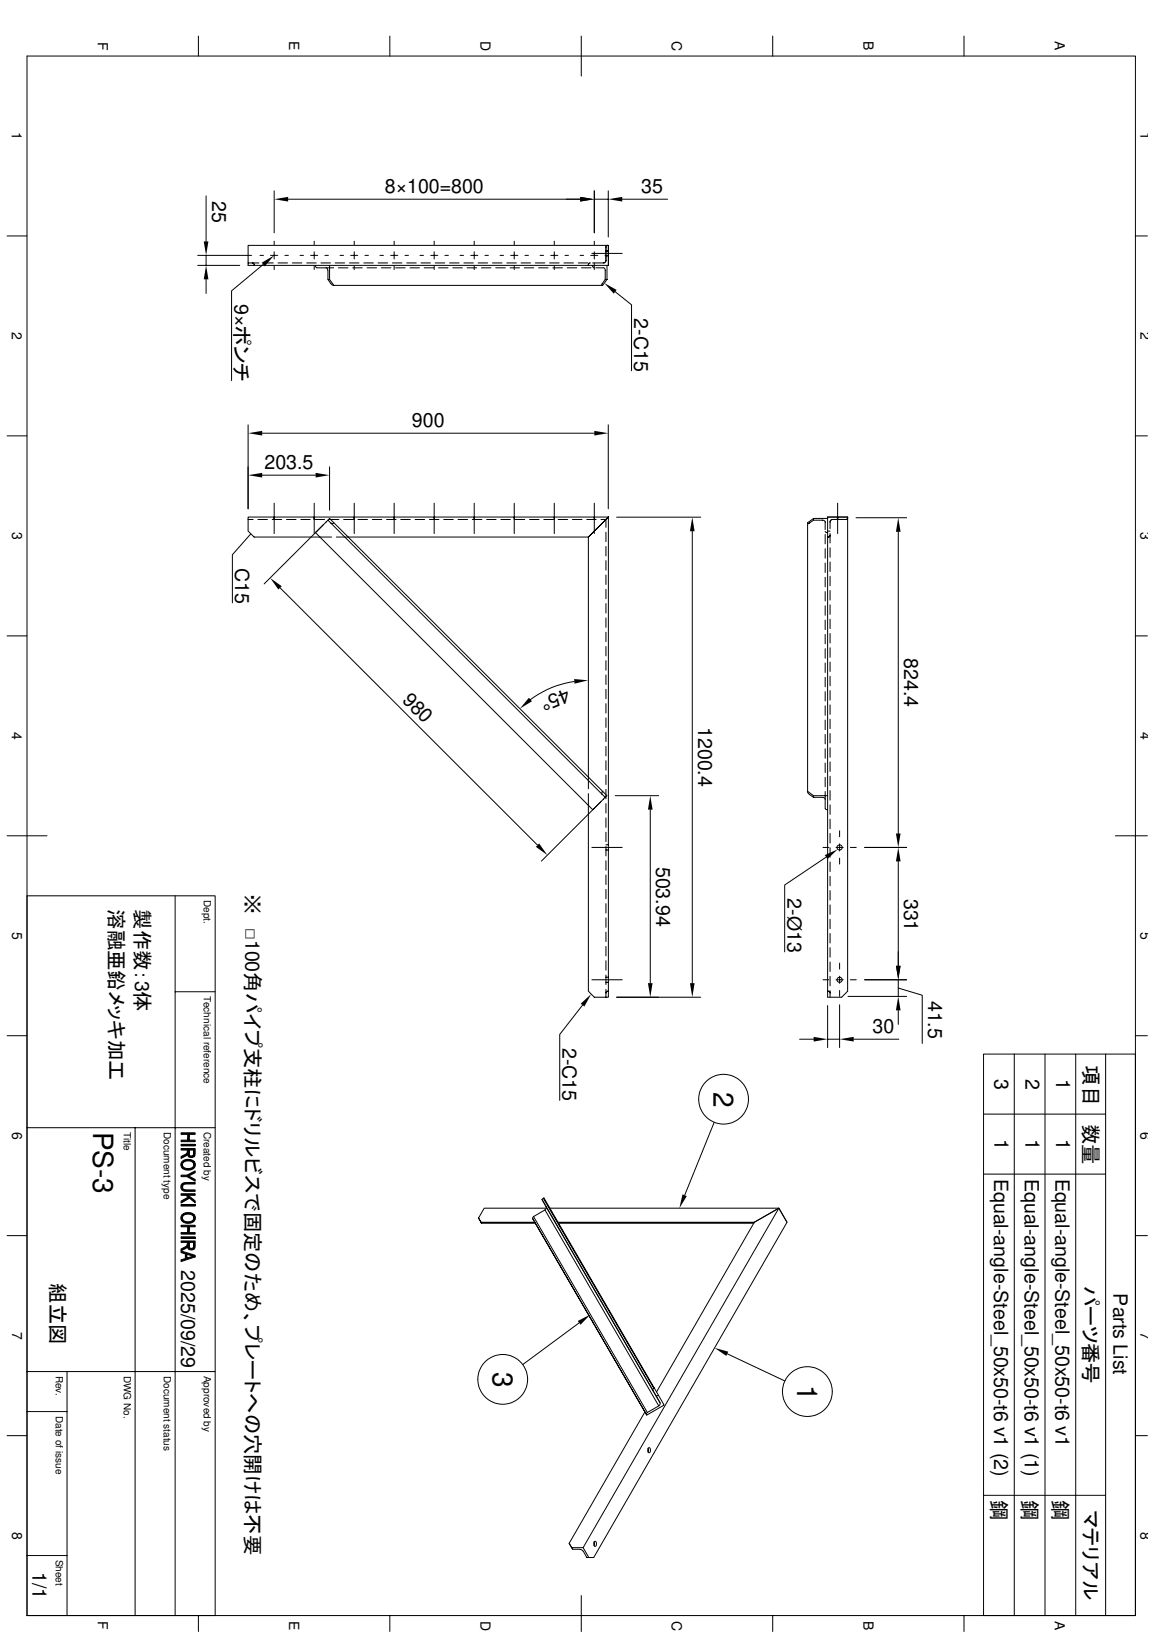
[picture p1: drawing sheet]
<svg xmlns="http://www.w3.org/2000/svg" width="210mm" height="297mm" viewBox="0 0 210 297" stroke-linecap="round" stroke-linejoin="round" font-family="sans-serif">
<g fill="none" stroke="#000" stroke-width=".18">
<path d="M4.9 10.2h201.6v283.8h-201.6zM36.1 6.6v3.6M70.9 6.6v3.6M105.7 6.6v7.2M140.5 6.6v3.6M175.3 6.6v3.6M37.5 35.6v8.3M49.9 34.7v7.7M52.4 36.3h53.1M108.1 34.7v7.7M108.1 36.3h2.5M110.6 34.7v8.4"/>
<path d="M113.2 36.3h8.2M1.3 42.9h3.6M36 48.3h7.6M36 46.5h9.8M37.5 46.5v1.8M37.5 50.8v2.6M45.1 44.7h65.6v3.6h-65.6zM45.1 47.9h2M45.9 47.9l.3 .1v.3M47.3 46.5h.6M47.9 48.1l-5.8 4.8v16.4M48 47.9h1.7"/>
<path d="M49.2 46.5h1.3M49.8 46.5h.1M49.9 43.9v.6M49.9 45.8v1.3M49.9 48.4v.7M50.6 47.9h1.7M51.8 46.5h.7M53.2 47.9h1.7M54.6 46.5h.6M55.8 47.9h1.7M56.5 46.5h1.3M57.1 46.5h.1"/>
<path d="M57.1 43.9v.6M57.1 45.8v1.3M57.1 48.4v.7M57.4 48.3l.2 .4h3.1M58.4 47.9h1.7M59.1 46.5h.6M59.3 48.7l.2 .2 .1 .3M59.6 50.9h.3l.8 1-.5-.3zM59.6 49.2v1.7M59.9 48.3v2.6M61 47.9h1.7M61.6 48.7h1.7"/>
<path d="M61.8 46.5h.7M63.6 47.9h1.7M63.8 46.5h1.3M64.2 48.7h1.7M64.4 46.5h.1M64.4 43.9v.6M64.4 45.8v1.3M64.4 48.4v.7M66.2 47.9h1.7M66.4 46.5h.6M66.8 48.7h1.7M68.8 47.9h1.7"/>
<path d="M69.1 46.5h.6M69.4 48.7h1.7M71.1 46.5h1.2M71.4 47.9h1.7M71.7 43.9v.6M71.7 45.8v1.3M71.7 48.4v.7M71.7 46.5h.1M72 48.7h1.7M73.7 46.5h.6M74 47.9h1.7M74.6 48.7h1.7"/>
<path d="M76.4 46.5h.6M76.6 47.9h1.7M77.2 48.7h1.7M78.3 46.5h1.3M79 43.9v.6M79 45.8v1.3M79 48.4v.7M79 46.5h.1M79.2 47.9h1.7M79.8 48.7h1.7M80.9 46.5h.7M81.8 47.9h1.7"/>
<path d="M82.4 48.7h1.7M83.7 46.5h.6M84.4 47.9h1.7M85 48.7h1.7M85.6 46.5h1.3M86.3 43.9v.6M86.3 45.8v1.3M86.3 48.4v.7M86.3 46.5h.1M87 47.9h1.7M87.6 48.7h1.7M88.2 46.5h.6"/>
<path d="M89.6 47.9h1.7M90.2 48.7h1.7M91 46.5h.6M92.2 47.9h1.7M92.8 48.7h1.7M92.9 46.5h1.3M93.5 46.5h.1M93.5 43.9v.6M93.5 45.8v1.3M93.5 48.4v.7M94.8 47.9h1.7M95.4 48.7h1.7"/>
<path d="M95.5 46.5h.6M97.4 47.9h1.7M98 48.7h1.7M98.2 46.5h.7M100 47.9h1.7M100.2 46.5h1.3M100.6 48.7h1.7M100.8 46.5h.1M100.8 43.9v.6M100.8 45.8v1.3M100.8 48.4v.7M102.6 47.9h1.7"/>
<path d="M102.8 46.5h.6M103.2 48.7h1.7M105.2 47.9h1.7M105.5 46.5h.7M105.8 48.7h1.7M107.3 47.9l-.2 .1-.1 .3M107.4 46.5h1.3M107.7 46.1h5.5M107.8 48.3v.3l.3 .1M108.1 46.5h.1M108.1 43.9v.6M108.1 45.8v1.3"/>
<path d="M108.1 47.9v.4M108.1 48.4v.7M108.4 48.7h1.4l.2 .2 .1 .2v1.8M110 46.5h.7M110.2 45.7h.5M110.2 46.6h.5M110.2 45.6h.5M110.4 50.9h-.3l-.6 .8v.2M110.4 50.9l-.8 1h-48.9M110.4 48.3v2.6M110.6 44.7l-.4 .2v2.6l-.1 .2-.3 .2h-2M111.9 53.1l3 2.4v12"/>
<path d="M206.5 42.9h2.2M1.3 79.3h3.6M45.1 77.3v15.3M47.7 78.8h60.4M110.6 77.3v15.3M206.5 79.3h2.2M45.1 94.6h.9M45.6 97.2l-3.3 3.8v8.7M46.9 94.6h1.7M47.7 86.5h9.7M49.5 94.6h1.7M49.8 94.1v.5"/>
<path d="M49.9 91.6v5.5M49.9 94.1v.5M52.1 94.6h1.7M54.7 94.6h1.7M57.1 94.1v.5M57.1 91.6v5.5M57.3 94.6h1.7M57.6 96.7l-.2 .2 50.4 50.5 .3-.2M59.6 94.7l-11.6 11.6M59.9 94.6h1.7M59.9 94.4l.8 .7-.4 .1-.7-.5zM59.9 85v7.9"/>
<path d="M60.2 95.2l49.3 49.4M60.7 95.1l48.9 48.9M62.5 94.6h1.7M64.4 94.1v.5M64.4 91.6v5.5M65.1 94.6h1.7M67.7 94.6h1.7M70.3 94.6h1.8M71.7 94.1v.5M71.7 91.6v5.5M72.9 94.6h1.7M75.5 94.6h1.7"/>
<path d="M78.1 94.6h1.7M79 94.1v.5M79 91.6v5.5M80.7 94.6h1.7M83.3 94.6h1.7M85.9 94.6h1.8M86.2 94.1v.5M86.3 91.6v5.5M86.3 94.1v.5M88.5 94.6h1.7M91.1 94.6h1.7M93.5 94.1v.5"/>
<path d="M93.5 91.6v5.5M93.6 94.1v.5M93.7 94.6h1.7M96.3 94.6h1.7M98.9 94.6h1.7M100.8 91.6v5.5M100.9 94.1v.5M101.5 94.6h1.8M104.1 94.6h1.8M106.7 94.6h1.7M108.1 91.6v5.5M108.1 94.1v.5"/>
<path d="M109.3 94.6h.9v1.4M110.2 96.9v1.7M110.2 99.5v1.7M110.7 94.1v87.4h-2.6l-1.1-1.1v-36M110.7 94.1l-3.7 3.6h-45.8M110.7 94.1h-65.6v2.6l1.1 1h14.1M110.7 94.1l-3.7 3.6v45.9M112.2 94.1h15.2M125.9 96.7v82.2M148 94.4v.3l-.9 .6-.2-.1M148 94.7h1.7l.3 .1 .1 .2v1.4M148 94.4l-1.1 .7v48.9"/>
<path d="M148 94.4h2.5M150.1 96.7l.1 .2h.3M150.1 97.3v1.7M150.1 99.9v1.7M150.5 94.1h3.7v86.3l-1.1 1.1h-2.6zM150.5 96.7h.5M151 97.4l-.1 .3h-.4M151 97.1v1.7M151 99.7v1.7M152.3 94.1v.5M152.4 91.6v5.5M154.2 94.2l-.3 .4h-2.6l-.3 .3v1.3"/>
<path d="M155.7 94.2h9.2M163.4 96.8v54.9M1.3 115.7h3.6M50.9 107l46.9 46.8M110.2 102v1.8M110.2 104.6v1.8M110.2 107.3v1.7M110.2 109.9v1.7M110.2 112.5v1.7M110.2 115.1v1.7M110.2 117.7v1.7M150.1 102.5v1.7"/>
<path d="M150.1 105.1v1.7M150.1 107.7v1.7M150.1 110.3v1.7M150.1 112.9v1.7M150.1 115.5v1.7M150.1 118.1v1.7M151 102.3v1.7M151 104.9v1.7M151 107.5v1.7M151 110.1v1.7M151 112.7v1.7M151 115.3v1.7"/>
<path d="M151 117.9v1.7M206.5 115.7h2.2M104.5 124a17.3 17.3 0 0 0-8 3.3M110.2 120.2v1.8M110.2 122.9v1.7M110.2 125.5v1.7M110.2 128.1v1.7M110.2 130.7v1.7M110.2 133.3v1.7M110.2 135.8v1.8M110.2 138.5v1.7M150.1 120.7v1.7"/>
<path d="M150.1 123.3v1.7M150.1 125.9v1.7M150.1 128.5v1.7M150.1 131.1v1.7M150.1 133.7v1.7M150.1 136.3v1.7M150.1 138.9v1.7M151 120.5v1.7M151 123.1v1.7M151 125.7v1.7M151 128.3v1.7M151 130.9v1.7"/>
<path d="M151 133.5v1.7M151 136.1v1.7M151 138.7v1.7M1.3 152.1h7.3M107.7 154.2h5.5M109.5 144.1l.1-.1 .8 .8-.3 .3-.6-.6zM110.1 145.1l-11.6 11.6M110.2 141.1v1.7M110.2 143.7v1.7M110.2 146.3v1.7M110.2 148.9v1.7M110.2 151.5v1.7"/>
<path d="M110.2 154.1v1.7M110.2 156.7v1.7M110.2 159.3v1.7M110.2 154.7h.5M110.2 153.8h.5M111.9 144.8h7.9M118.3 147.4v31.5M146.9 144l1.1 .8v.3l-.8-.5zM148 145.1h1.6M148 144.8h2.5M149.6 145.1l.4 .1 .1 .3M149.7 154.2h1.1"/>
<path d="M150.1 144.1v3.1l.4 .2M150.1 141.5v1.7M150.3 156l-7.6 5.1v12.1M151 141.3v1.7M151 143.9v1.7M151 146.5v1.7M151 149.1v1.7M151 151.7v1.7M151 154.3v1.7M151 156.9v1.7M151 159.5v1.7M152.1 154.2h1.3"/>
<path d="M152.7 151.2v1.1M152.7 153.6v1.3M152.7 156.2v1.1M154.7 154.2h1M157.3 154.2h7.6M163.4 156.8v19M202.9 152.1h5.8M4.9 163h34.2v131M31.9 163v131M107.7 178.3h5.5M110.2 161.9v1.7M110.2 164.5v1.7"/>
<path d="M110.2 167.1v1.7M110.2 169.7v1.7M110.2 172.3v1.7M110.2 174.9v1.7M110.2 177.5v1.7M110.2 178.8h.5M110.2 177.9h.5M149.7 178.3h1.1M151 162.1v1.7M151 164.7v1.7M151 167.3v1.7M151 169.9v1.7"/>
<path d="M151 172.5v1.7M151 175.1v1.7M151 177.7v1.7M152.1 178.3h1.3M152.7 175.3v1.1M152.7 177.7v1.3M154.7 178.3h1M157.3 178.3h7.6M163.4 178.3v3.1zM163.4 179.8l4.3 1.3v8.8M1.3 188.5h3.6M31.9 180.5h7.2"/>
<path d="M106 182.9l-4.2 5.4v12M110.2 180.1v1.4M110.7 180.4h-.3l-.2 .3M112.2 181.5h15.2M145.4 189.1h2.6M150.5 180.4h.3l.2 .3M150.5 183v7.7M150.5 189.1h2.2M151 180.3v1.2M152.7 180.3v1.1M152.7 182.9v7.8M154.2 181.4h10.7"/>
<path d="M155.3 189.1h8.2M163.4 183.9v2.6M184.5 191.9v102.1M190.1 191.9v102.1M195.7 191.9v102.1M201.1 191.9v102.1M206.5 188.5h2.2M4.9 205.3h34.2M24.6 205.3v88.7M32.9 207.5h1.2l.3-1v1h1.1v.3h-2.6zM32.9 206.2h2.6v.3h-1.1l-.3 1v-1h-1.2zM32.9 208.3h2.6v.3h-2.6z"/>
<path d="M32.9 210.5l1-.5 .2-.4v.5l-.1 .2-1.1 .5zM32.9 209h2.6l-.1 1.4-.1 .1-.1-1.2h-.8l-.1 1.2-.2-.4v-.8h-1.2zM32.9 213.9h1.1l1.5 .8v.3l-1.5-.8h-1.1zM32.9 218.6l1.3-.7 .3 .2-1.6 .9zM32.9 217.3h2.6v.3h-2.6zM32.9 219.2h2.6v.3h-2.6zM33.1 215.5l.1-.1v.6a.56 .56 0 0 0 .8 .6h1.5v.2h-1.5a.84 .84 0 0 1-1-.3 .84 .84 0 0 1 .1-1zM33.2 211.3l.7-.3 .7 .1 .7 .3-.1 .6a1.15 1.15 0 0 0-1.8-.4l-.2 .3v.7l-.3-.5v-.4zM33.2 212a1.16 1.16 0 0 0 2 .3l.1-.9 .2 .3v.6l-.4 .5-.5 .1h-.8l-.5-.2zM33.2 215.4l.7-.2h1.6v.3h-1.5a.58 .58 0 0 0-.8 .5zM33.8 217.6h.4l1.3 1v.3zM34 213.9l1.5-.8v.3l-1.2 .7z"/>
<path d="M34.4 209.3v.6a.42 .42 0 0 0 .4 .5 .42 .42 0 0 0 .4-.4l.1 .5-.4 .2-.5-.1zM98.6 218.3l.8 1.4-.3 .5M98.6 218.3l21.5 37M98.8 218.1l-.2 .2M99.4 219.9h-11.3l-1.1 1.8 .5 .8M100 219.9h41.7l-35.6 61.8h-2.1M129.9 204.3l-5.4 13.2M178.9 202.8h22.2M178.9 213.7h22.2M1.3 224.9h3.6M32.9 224.3h1.2l.3-1v1h1.1v.3h-2.6zM32.9 223h2.6v.3h-1.1l-.3 1v-1h-1.2z"/>
<path d="M32.9 225.1h2.6v.3h-2.6zM32.9 227.3l1-.5 .2-.4v.5l-.2 .3-1 .5zM32.9 225.9h2.6l-.1 1.3-.1 .2-.1-1.3h-.8v1.3l-.3-.4v-.9h-1.2zM32.9 227.7l2.6 .8v.3l-1.5-.5-.3 .8v-.9l-.8-.2zM32.9 229.3l.8-.2 .3-.8v.7l1.2-.4 .3 .2-2.6 .8zM33.1 221.1l.6-.4h1l.6 .3-.1 .7a1.15 1.15 0 0 0-1.8-.4l-.2 .3v.7l-.1-.1a.83 .83 0 0 1 0-1.1zM33.2 221.7l.1 .3 .2 .2 .9 .2a.77 .77 0 0 0 .8-.7l.1-.7 .2 .4v.6l-.4 .4-.7 .3-.6-.1-.5-.2zM34.4 226.1v.6a.42 .42 0 0 0 .4 .5 .42 .42 0 0 0 .4-.4l.1 .6-.4 .1-.5-.1zM87 221.7l.5 .8M87.5 222.5l.1 .1zM87.5 222.5h9.8M87.6 222.6h9.8"/>
<path d="M96.9 221.8v.1M96.9 221.8l20.7 35.8M97 221.4l-.1 .4M97.3 222.5h-9.8M99.1 220.2l20.7 35.7M99.1 220.2l-2.1 1.2 20.8 35.7M101.5 222.5h35.7M101.6 222.6h35.5M137.2 222.5l4.5-2.6 1.5 2.6M137.2 222.5l4.5-2.6 1.5 2.6-35.2 61h-1.3l-.6-1.2-.6-.3M137.2 222.5l-17.8 30.8M206.5 224.9h2.2"/>
<path d="M4.9 256.9h7.3M4.9 249.6h34.2M12.2 249.6v44.4M105.3 240.8l-10.2 7.5M117.3 257l-13.8 23.9M119 252.6l-20.1-34.6-.1 .1 21 35.8-.4 .2-.6-1.1 .1-.3M119.4 254.1l.7 1.2M119.8 253.9l1 1.8-3.2 1.9v-.3l.2-.2M119.8 255.9l-2 1.2M120 255.3l.1 .3-.3 .3M132.3 246.4l10.4 4.9M1.3 261.3h3.6"/>
<path d="M117.9 263.6v.7M117.9 263.6a.42 .42 0 0 1 .5 .2 .42 .42 0 0 1-.2 .5 .42 .42 0 0 1-.4-.2 .42 .42 0 0 1 .1-.5zM178.9 272.2h22.2M206.5 261.3h2.2M4.9 283.1h7.3M36.1 294v2.9M70.9 294v2.9M103.6 281l.6 1h1.3M103.6 281l-.1-.1 .7 1.1M105.7 290.4v6.5M106.1 281.7l1 1.8M108.1 280.6v.7"/>
<path d="M108.1 280.6a.42 .42 0 0 1 .5 .3 .42 .42 0 0 1-.2 .5 .42 .42 0 0 1-.5-.3 .42 .42 0 0 1 .2-.5zM140.5 294v2.9M175.3 294v2.9M178.9 294v-102.1h27.6v102.1"/>
<circle cx="152.7" cy="154.2" r=".47"/>
<circle cx="152.7" cy="178.3" r=".47"/>
<circle cx="131.6" cy="200.1" r="4.5"/>
<circle cx="91.4" cy="251.1" r="4.5"/>
<circle cx="146.9" cy="253.3" r="4.5"/>
</g>
<g fill="#000">
<path d="M49.9 36.3l2.5-.5v.9zM105.5 35.8l2.6 .5-2.6 .4zM110.6 36.3l2.6-.5v.9zM37.5 48.3l.4 2.5h-.8zM37.1 43.9h.8l-.4 2.6zM47.6 47.8l2.2-1.3-1.6 2zM109.9 51.5l2.3 1.3-.6 .6zM45.1 78.8l2.6-.4v.9zM108.1 78.4l2.5 .4-2.5 .5zM45.1 86.5l2.6-.4v.8zM57.4 86.1l2.5 .4-2.5 .4zM125.9 94.1l.4 2.6h-.8z"/>
<path d="M163.4 94.2l.4 2.6h-.8zM49.1 105.2l2.1 1.5-.6 .6zM96.2 127l.6 .6-2.2 1.4zM104.4 123.6l2.6 .2-2.5 .6zM98.1 153.5l1.5 2.1-2.1-1.5zM118.3 144.8l.4 2.6h-.8zM150 155.6l2.4-1-1.9 1.8zM163 151.7h.8l-.4 2.5zM163.4 154.2l.4 2.6h-.8zM117.9 178.9h.8l-.4 2.6zM125.5 178.9h.8l-.4 2.6zM163 175.8h.8l-.4 2.5z"/>
<path d="M105.6 182.7l1.9-1.8-1.2 2.3zM148 188.7l2.5 .4-2.5 .5zM152.7 189.1l2.6-.4v.9zM163.4 181.4l.4 2.5h-.8zM124.1 217.4l.8 .3-1.3 2.2zM105.1 240.4l2.3-1.2-1.8 1.9zM130 245.3l2.5 .7-.4 .8z"/>
<path d="M32.9 210.5l1-.5 .2-.4v.5l-.1 .2-1.1 .5z" fill-rule="evenodd"/>
<path d="M32.9 218.6l1.3-.7 .3 .2-1.6 .9z" fill-rule="evenodd"/>
<path d="M34.4 209.3v.6a.42 .42 0 0 0 .4 .5 .42 .42 0 0 0 .4-.4l.1 .5-.4 .2-.5-.1z" fill-rule="evenodd"/>
<path d="M33.2 211.3l.7-.3 .7 .1 .7 .3-.1 .6a1.15 1.15 0 0 0-1.8-.4l-.2 .3v.7l-.3-.5v-.4z" fill-rule="evenodd"/>
<path d="M32.9 207.5h1.2l.3-1v1h1.1v.3h-2.6z" fill-rule="evenodd"/>
<path d="M32.9 206.2h2.6v.3h-1.1l-.3 1v-1h-1.2z" fill-rule="evenodd"/>
<path d="M32.9 209h2.6l-.1 1.4-.1 .1-.1-1.2h-.8l-.1 1.2-.2-.4v-.8h-1.2z" fill-rule="evenodd"/>
<path d="M34 213.9l1.5-.8v.3l-1.2 .7z" fill-rule="evenodd"/>
<path d="M32.9 213.9h1.1l1.5 .8v.3l-1.5-.8h-1.1z" fill-rule="evenodd"/>
<path d="M33.1 215.5l.1-.1v.6a.56 .56 0 0 0 .8 .6h1.5v.2h-1.5a.84 .84 0 0 1-1-.3 .84 .84 0 0 1 .1-1z" fill-rule="evenodd"/>
<path d="M33.2 215.4l.7-.2h1.6v.3h-1.5a.58 .58 0 0 0-.8 .5z" fill-rule="evenodd"/>
<path d="M33.8 217.6h.4l1.3 1v.3z" fill-rule="evenodd"/>
<path d="M32.9 217.3h2.6v.3h-2.6z" fill-rule="evenodd"/>
<path d="M33.2 212a1.16 1.16 0 0 0 2 .3l.1-.9 .2 .3v.6l-.4 .5-.5 .1h-.8l-.5-.2z" fill-rule="evenodd"/>
<path d="M32.9 227.3l1-.5 .2-.4v.5l-.2 .3-1 .5z" fill-rule="evenodd"/>
<path d="M33.1 221.1l.6-.4h1l.6 .3-.1 .7a1.15 1.15 0 0 0-1.8-.4l-.2 .3v.7l-.1-.1a.83 .83 0 0 1 0-1.1z" fill-rule="evenodd"/>
<path d="M34.4 226.1v.6a.42 .42 0 0 0 .4 .5 .42 .42 0 0 0 .4-.4l.1 .6-.4 .1-.5-.1z" fill-rule="evenodd"/>
<path d="M32.9 224.3h1.2l.3-1v1h1.1v.3h-2.6z" fill-rule="evenodd"/>
<path d="M32.9 223h2.6v.3h-1.1l-.3 1v-1h-1.2z" fill-rule="evenodd"/>
<path d="M32.9 225.9h2.6l-.1 1.3-.1 .2-.1-1.3h-.8v1.3l-.3-.4v-.9h-1.2z" fill-rule="evenodd"/>
<path d="M32.9 227.7l2.6 .8v.3l-1.5-.5-.3 .8v-.9l-.8-.2z" fill-rule="evenodd"/>
<path d="M32.9 229.3l.8-.2 .3-.8v.7l1.2-.4 .3 .2-2.6 .8z" fill-rule="evenodd"/>
<path d="M33.2 221.7l.1 .3 .2 .2 .9 .2a.77 .77 0 0 0 .8-.7l.1-.7 .2 .4v.6l-.4 .4-.7 .3-.6-.1-.5-.2z" fill-rule="evenodd"/>
</g>
<path d="M32.9 208.4h2.6M32.9 219.4h2.6M32.9 225.2h2.6" fill="none" stroke="#000" stroke-width=".28"/>
<g font-size="5.1">
<text x="129.8" y="198.7" transform="rotate(90 129.8 198.7)">2</text>
<text x="16.9" y="206" transform="rotate(90 16.9 206)">PS-3</text>
<text x="89.7" y="249.7" transform="rotate(90 89.7 249.7)">3</text>
<text x="145" y="252.1" transform="rotate(90 145 252.1)">1</text>
</g>
<g font-size="3.7">
<text x="19.9" y="163" transform="rotate(90 19.9 163)">溶融亜鉛メッキ加工</text>
<text x="24.6" y="163" transform="rotate(90 24.6 163)">製作数：3体</text>
<text x="44.7" y="162.7" transform="rotate(90 44.7 162.7)">※　□100角パイプ支柱にドリルビスで固定のため、プレートへの穴開けは不要</text>
<text x="197.1" y="193.9" transform="rotate(90 197.1 193.9)">項目</text>
<text x="197.1" y="204.5" transform="rotate(90 197.1 204.5)">数量</text>
<text x="9.2" y="233.6" transform="rotate(90 9.2 233.6)">組立図</text>
<text x="197.1" y="234" transform="rotate(90 197.1 234)">パーツ番号</text>
<text x="180.4" y="273.1" transform="rotate(90 180.4 273.1)">鋼</text>
<text x="186" y="273.1" transform="rotate(90 186 273.1)">鋼</text>
<text x="191.6" y="273.1" transform="rotate(90 191.6 273.1)">鋼</text>
<text x="197.1" y="274.8" transform="rotate(90 197.1 274.8)">マテリアル</text>
</g>
<g font-size="3.6">
<text x="70" y="35.2">8×100=800</text>
<text x="116.6" y="35.2">35</text>
<text x="38.6" y="36.6" transform="rotate(90 38.6 36.6)">25</text>
<text x="42.6" y="55.3" transform="rotate(90 42.6 55.3)">9×ポンチ</text>
<text x="115.4" y="57.9" transform="rotate(90 115.4 57.9)">2-C15</text>
<text x="74.9" y="77.8">900</text>
<text x="48.1" y="85.4">203.5</text>
<text x="42.8" y="103.3" transform="rotate(90 42.8 103.3)">C15</text>
<text x="164.4" y="119.8" transform="rotate(90 164.4 119.8)">824.4</text>
<text x="103.1" y="125.2" transform="rotate(158 103.1 125.2)">45°</text>
<text x="73" y="127.6" transform="rotate(45 73 127.6)">980</text>
<text x="127" y="132.3" transform="rotate(90 127 132.3)">1200.4</text>
<text x="119.3" y="157.7" transform="rotate(90 119.3 157.7)">503.94</text>
<text x="143.2" y="163.5" transform="rotate(90 143.2 163.5)">2-Ø13</text>
<text x="164.4" y="163.6" transform="rotate(90 164.4 163.6)">331</text>
<text x="168.8" y="182.1" transform="rotate(90 168.8 182.1)">41.5</text>
<text x="102.3" y="190.7" transform="rotate(90 102.3 190.7)">2-C15</text>
<text x="158.7" y="188.1">30</text>
<text x="180.9" y="196.3" transform="rotate(90 180.9 196.3)">3</text>
<text x="186.5" y="196.4" transform="rotate(90 186.5 196.4)">2</text>
<text x="192.1" y="196.4" transform="rotate(90 192.1 196.4)">1</text>
<text x="180.9" y="207.4" transform="rotate(90 180.9 207.4)">1</text>
<text x="186.5" y="207.4" transform="rotate(90 186.5 207.4)">1</text>
<text x="192.1" y="207.4" transform="rotate(90 192.1 207.4)">1</text>
<text x="180.8" y="214.5" transform="rotate(90 180.8 214.5)">Equal-angle-Steel_50x50-t6 v1 (2)</text>
<text x="186.4" y="214.5" transform="rotate(90 186.4 214.5)">Equal-angle-Steel_50x50-t6 v1 (1)</text>
<text x="192" y="214.5" transform="rotate(90 192 214.5)">Equal-angle-Steel_50x50-t6 v1</text>
<text x="32.9" y="231.1" transform="rotate(90 32.9 231.1)">2025/09/29</text>
<text x="202.6" y="235.4" transform="rotate(90 202.6 235.4)">Parts List</text>
<text x="5.9" y="286.1" transform="rotate(90 5.9 286.1)">1/1</text>
</g>
<g font-size="2.5">
<text x="17.8" y="7.6" transform="rotate(90 17.8 7.6)">F</text>
<text x="52.6" y="7.5" transform="rotate(90 52.6 7.5)">E</text>
<text x="87.4" y="7.5" transform="rotate(90 87.4 7.5)">D</text>
<text x="122.2" y="7.5" transform="rotate(90 122.2 7.5)">C</text>
<text x="157" y="7.5" transform="rotate(90 157 7.5)">B</text>
<text x="191.9" y="7.5" transform="rotate(90 191.9 7.5)">A</text>
<text x="2.2" y="24" transform="rotate(90 2.2 24)">1</text>
<text x="207.4" y="24" transform="rotate(90 207.4 24)">1</text>
<text x="2.2" y="60.4" transform="rotate(90 2.2 60.4)">2</text>
<text x="207.4" y="60.4" transform="rotate(90 207.4 60.4)">2</text>
<text x="2.2" y="96.8" transform="rotate(90 2.2 96.8)">3</text>
<text x="207.5" y="96.8" transform="rotate(90 207.5 96.8)">3</text>
<text x="2.2" y="133.2" transform="rotate(90 2.2 133.2)">4</text>
<text x="207.4" y="133.2" transform="rotate(90 207.4 133.2)">4</text>
<text x="2.2" y="169.6" transform="rotate(90 2.2 169.6)">5</text>
<text x="207.5" y="169.6" transform="rotate(90 207.5 169.6)">5</text>
<text x="2.2" y="206" transform="rotate(90 2.2 206)">6</text>
<text x="207.5" y="206" transform="rotate(90 207.5 206)">6</text>
<text x="2.2" y="242.4" transform="rotate(90 2.2 242.4)">7</text>
<text x="207.5" y="242.4" transform="rotate(90 207.5 242.4)">7</text>
<text x="2.2" y="278.8" transform="rotate(90 2.2 278.8)">8</text>
<text x="207.5" y="278.8" transform="rotate(90 207.5 278.8)">8</text>
<text x="17.8" y="295.1" transform="rotate(90 17.8 295.1)">F</text>
<text x="52.6" y="295" transform="rotate(90 52.6 295)">E</text>
<text x="87.4" y="295" transform="rotate(90 87.4 295)">D</text>
<text x="122.2" y="295" transform="rotate(90 122.2 295)">C</text>
<text x="157" y="295" transform="rotate(90 157 295)">B</text>
<text x="191.9" y="295" transform="rotate(90 191.9 295)">A</text>
</g>
<g font-size="1.8">
<text x="37.1" y="163.8" transform="rotate(90 37.1 163.8)">Dept.</text>
<text x="37.1" y="181.2" transform="rotate(90 37.1 181.2)">Technical reference</text>
<text x="22.5" y="206" transform="rotate(90 22.5 206)">Title</text>
<text x="29.8" y="206" transform="rotate(90 29.8 206)">Document type</text>
<text x="37.1" y="206" transform="rotate(90 37.1 206)">Created by</text>
<text x="10.2" y="250.4" transform="rotate(90 10.2 250.4)">Rev.</text>
<text x="22.5" y="250.4" transform="rotate(90 22.5 250.4)">DWG No.</text>
<text x="29.8" y="250.4" transform="rotate(90 29.8 250.4)">Document status</text>
<text x="37.1" y="250.4" transform="rotate(90 37.1 250.4)">Approved by</text>
<text x="10.2" y="257.7" transform="rotate(90 10.2 257.7)">Date of issue</text>
<text x="10.2" y="283.9" transform="rotate(90 10.2 283.9)">Sheet</text>
</g>
</svg>
